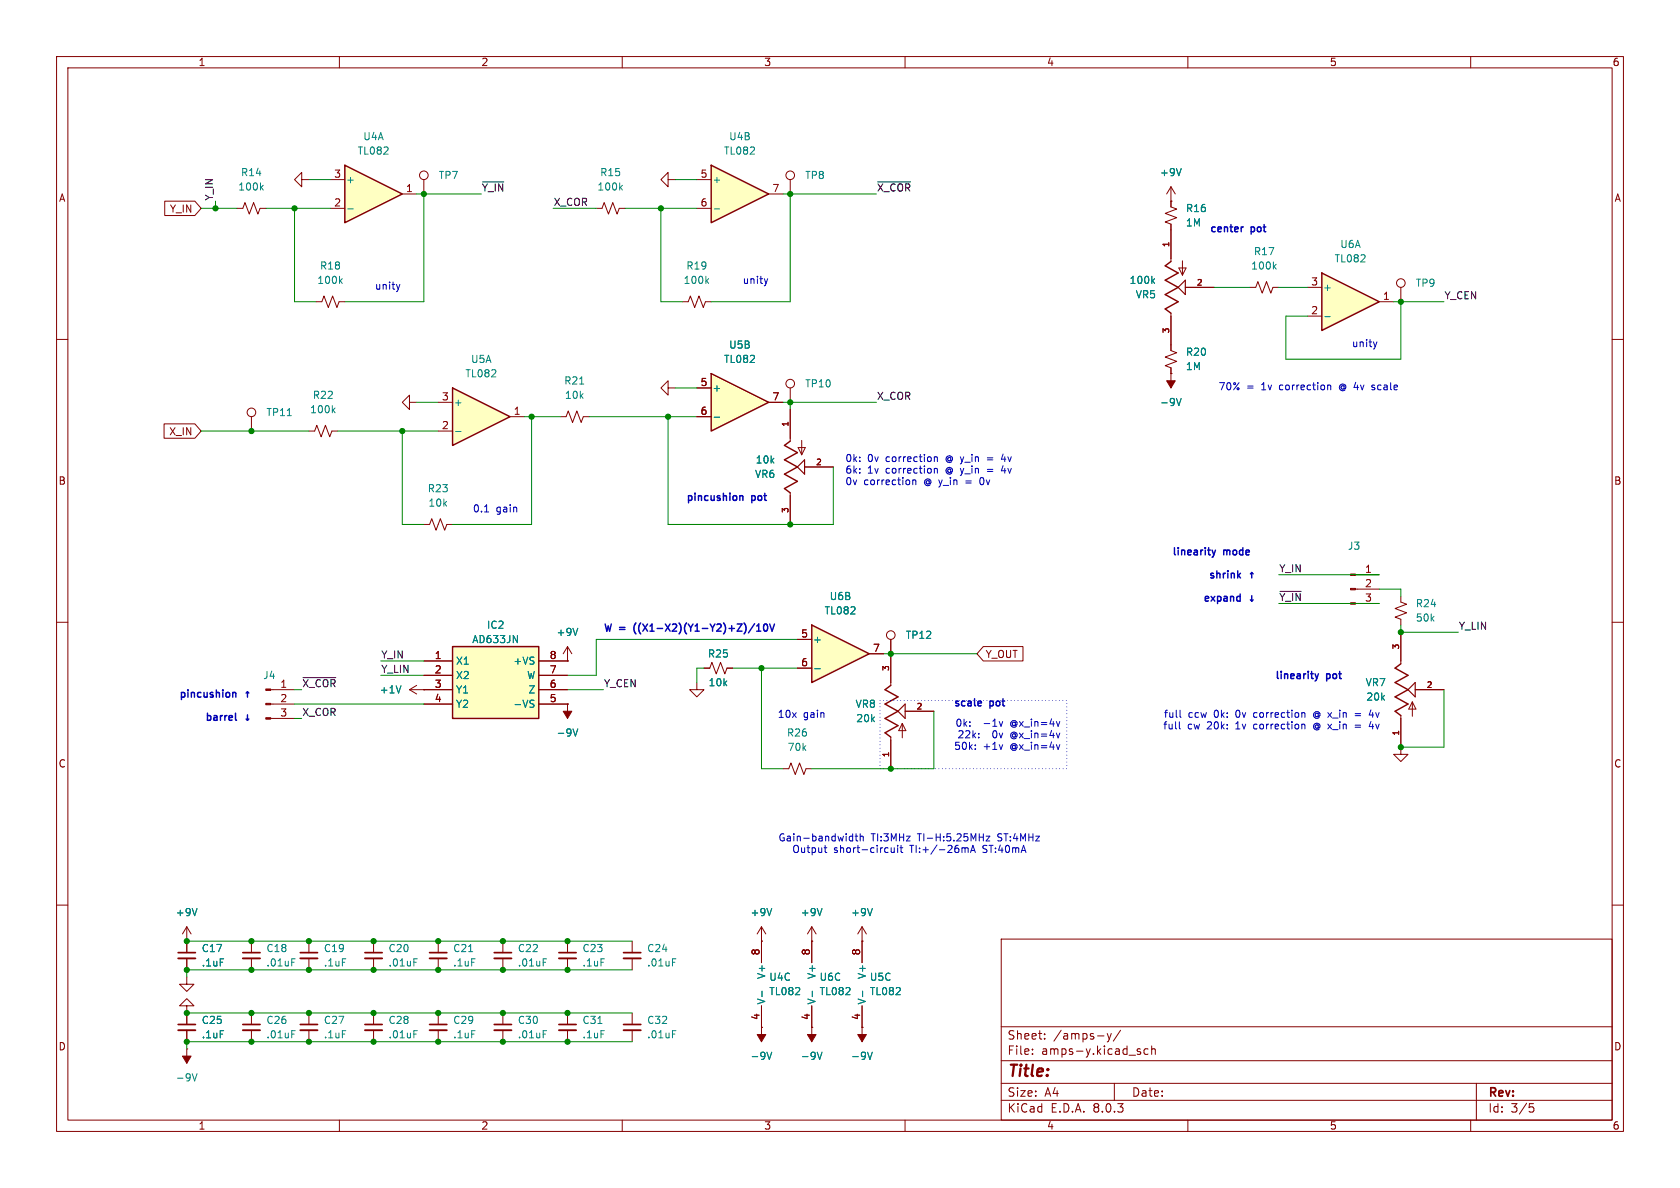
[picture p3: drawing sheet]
<svg xmlns="http://www.w3.org/2000/svg" width="297mm" height="210mm" viewBox="0 0 297 210" stroke-linecap="round" stroke-linejoin="round" font-family="sans-serif">
<g fill="none" stroke="#840000" stroke-width=".18">
<path d="M10 10h277v190h-277zM12 12h273v186h-273zM60 10v2M110 10v2M160 10v2M210 10v2M260 10v2M41.9 36.8h1l.4-1 .8 2 .7-2 .8 2 .4-1h1M74.9 31.8v2.5M10 60h2M285 60h2M44.4 73.7v2.5"/>
<path d="M54.6 76.2h1l.4-1 .8 2 .7-2 .8 2 .4-1h1M10 110h2M239.6 106.7h4.2M239.6 104.1h4.2M239.6 101.6h4.2M285 110h2M47.9 127h4.2M47.9 124.5h4.2M47.9 121.9h4.2M72.4 121.9h2.5M72.4 121.9l1.3 .8M73.7 121.2l-1.3 .7"/>
<path d="M74.9 121.9h.1M10 160h2M285 160h2M33 177.8h1.3l-1.3-1.3-1.3 1.3h1.3v3.3M33 166.4h.1M33 172.7v1.3h1.3l-1.3 1.3-1.3-1.3h1.3M33 163.8v4.6M33 169.4v2.1M33 163.8l-.7 1.3M33 163.8l.8 1.3M44.4 166.4v2M44.4 169.4v2.1"/>
<path d="M44.4 179.1v2M54.6 166.4v2M54.6 169.4v2.1M54.6 179.1v2M177 166h108v32h-108zM33 182.1v2.1M44.4 182.1v2.1M54.6 182.1v2.1M60 198v2M110 198v2M160 198v2M177 194.5h108"/>
<path d="M177 191.5h108M177 187.5h108M177 181.5h108M182.5 186.3v.1M182.5 185.5v.1M184.7 183.6v.1M184.7 182.8v.1M194 183.1h1.2M195.7 182.7l.4 1M196.1 183.7l-.1 .4-.3 .1M196.5 182.7l-.4 1M197 191.5v3"/>
<path d="M198.1 182.1l-1.3 2M201.2 185.9l.4 .1 .1 .2-.2 .2h-.3M201.2 185.4l.4 .1M203 185.5l-.5-.1-.3 .3v.4l.2 .2h.6M203.6 185.5l.2-.1 .4 .1v.9M203.6 184.9v1.5M210 198v2M260 198v2M261 191.5v6.5M270.4 195.1h.7M270.5 195.7h.4l.3 .3-.2 .5-.5 .1"/>
<circle cx="74.9" cy="31" r=".76"/>
<circle cx="44.4" cy="72.9" r=".76"/>
</g>
<g fill="#840000" stroke="#840000" stroke-width=".18">
<path d="M238.8 106.6h.8v.2h-.8z"/>
<path d="M238.8 104h.8v.3h-.8z"/>
<path d="M238.8 101.5h.8v.2h-.8z"/>
<path d="M47 126.9h.9v.2h-.9z"/>
<path d="M47 124.3h.9v.3h-.9z"/>
<path d="M47 121.8h.9v.2h-.9z"/>
</g>
<path d="M31.5 169.4h3M42.9 169.4h3.1M53.1 169.4h3M31.5 182.1h3M42.9 182.1h3.1M53.1 182.1h3" fill="none" stroke="#840000" stroke-width=".33"/>
<path d="M31.5 168.4h3M42.9 168.4h3.1M53.1 168.4h3M31.5 181.1h3M42.9 181.1h3.1M53.1 181.1h3" fill="none" stroke="#840000" stroke-width=".3"/>
<path d="M46.2 33.1l.3 .5M46.5 32.8l-.4 .4M50.8 73.5h.7M58.9 72.5l.3 .5M59.2 72.1l-.4 .5M70.9 121.2l-.4 1.3M34.8 160.6l-.4 1.3M51.6 169.5h.6M51.6 182.2h.6" fill="none" stroke="#008484" stroke-width=".18"/>
<path d="M80 114.3h15.2v12.7h-15.2z" fill="#ffffc2"/>
<path d="M80 114.3h15.2v12.7h-15.2z" fill="none" stroke="#840000" stroke-width=".25"/>
<path d="M74.9 116.8h5.1M74.9 119.4h5.1M95.2 116.8h5.1M95.2 119.4h5.1M74.9 121.9h5.1M74.9 124.5h5.1M95.2 121.9h5.1M95.2 124.5h5.1" fill="none" stroke="#840000" stroke-width=".18"/>
<path d="M90.7 112.3l.8 1.3v-1.3M93.9 124.4l.4 .1 .1 .3-.2 .2h-.3M93.9 123.8h.5" fill="none" stroke="#008484" stroke-width=".18"/>
<path d="M61 29.2l10.1 5.1-10.1 5.1z" fill="#ffffc2"/>
<path d="M61 29.2l10.1 5.1-10.1 5.1z" fill="none" stroke="#840000" stroke-width=".25"/>
<path d="M53.3 31.8v-1.3l-1.2 1.3 1.2 1.2v-1.2h1.3M58.4 36.8h2.6M58.4 31.8h2.6M71.1 34.3h2.6M55.9 53.3h1l.4-1 .7 2.1 .8-2.1 .8 2.1 .3-1.1h1.1M74.9 92.7h1l.4-1 .8 2 .8-2 .7 2 .4-1h1M100.3 124.5h.1M100.3 124.5v2.5M111.8 166.4v2M111.8 169.4v2.1" fill="none" stroke="#840000" stroke-width=".18"/>
<path d="M61.5 36.9h1M60.1 49.6l.4 .5M60.5 49.3l-.5 .4M101.3 128.8l.4 1.3 .4-1.3M118.9 169.5h.6" fill="none" stroke="#008484" stroke-width=".18"/>
<path d="M99.6 125.7h1.5l-.8 1.3z" fill="#840000" stroke="#840000" stroke-width=".18"/>
<path d="M110.2 169.4h3.1" fill="none" stroke="#840000" stroke-width=".33"/>
<path d="M110.2 168.4h3.1" fill="none" stroke="#840000" stroke-width=".3"/>
<path d="M80 68.6l10.2 5.1-10.2 5z" fill="#ffffc2"/>
<path d="M80 68.6l10.2 5.1-10.2 5zM139.7 78l-1 .7 2.3 1.3-2.3 1.3 2.3 1.3-2.3 1.2 2.3 1.3-2.3 1.3 1 .7M157.5 121.2l-1 .7 2.2 1.3-2.2 1.3 2.2 1.2-2.2 1.3 2.2 1.3-2.2 1.2 1 .8" fill="none" stroke="#840000" stroke-width=".25"/>
<g fill="none" stroke="#840000" stroke-width=".18">
<path d="M72.4 71.1v-1.2l-1.3 1.2 1.3 1.3v-1.3h1.3M77.5 76.2h2.5M77.5 71.1h2.5M90.2 73.7h2.5M139.7 72.4v5.6M141.1 79.1h1.3l-.7 1.3zM141.7 77.9v2.5M139.7 87.1v5.6M142.2 82.6h5.1M157.5 115.6v5.6M157.5 130.3v5.6M159.5 127.9v2.5"/>
<path d="M159.5 127.9l.6 1.3h-1.2zM160 125.7h5.1"/>
</g>
<path d="M80.5 76.3h1" fill="none" stroke="#008484" stroke-width=".18"/>
<path d="M141 82.6l1.2-1.3v2.5zM160 124.5v2.5l-1.3-1.3z" fill="none" stroke="#840000" stroke-width=".2"/>
<path d="M125.7 66l10.2 5.1-10.2 5.1z" fill="#ffffc2"/>
<path d="M125.7 66l10.2 5.1-10.2 5.1z" fill="none" stroke="#840000" stroke-width=".25"/>
<g fill="none" stroke="#840000" stroke-width=".18">
<path d="M105.4 36.8h1l.4-1 .8 2 .7-2 .8 2 .4-1h1M118.1 31.8v-1.3l-1.3 1.3 1.3 1.2v-1.2h1.3M120.6 53.3h1.1l.3-1 .8 2.1 .8-2.1 .7 2.1 .4-1.1h1M99.1 73.7h1l.4-1.1 .7 2.1 .8-2.1 .7 2.1 .4-1h1M118.1 68.6v-1.3l-1.3 1.3 1.3 1.3v-1.3h1.3M123.2 68.6h2.5M123.2 73.7h2.5M135.9 71.1h2.5M139.7 68.6v2.5M138.4 135.9h1l.4-1 .8 2 .8-2 .7 2 .4-1h1M143.5 166.4h.1M143.5 163.8v6.4"/>
<path d="M143.5 177.8v3.8M143.5 163.8l-.8 1.3M143.5 163.8l.8 1.3M152.4 166.4h.1M152.4 163.8l-.8 1.3M152.4 163.8v6.4M152.4 177.8v6.4M152.4 163.8l.8 1.3M152.4 181.6h.1"/>
<circle cx="139.7" cy="67.8" r=".76"/>
</g>
<path d="M109.7 33.1l.3 .5M110 32.8l-.4 .4M124.9 49.6l.4 .5M125.3 49.3l-.5 .4M102.5 67.9h.7M126.3 73.8h.9M143.6 175.2v1M145.3 160.6l-.4 1.3M152.5 175.2v1M154.2 160.6l-.4 1.3M153.4 186l.4 1.3 .4-1.3" fill="none" stroke="#008484" stroke-width=".18"/>
<path d="M151.6 182.9h1.6l-.8 1.3z" fill="#840000" stroke="#840000" stroke-width=".18"/>
<path d="M125.7 29.2l10.2 5.1-10.2 5.1z" fill="#ffffc2"/>
<path d="M125.7 29.2l10.2 5.1-10.2 5.1z" fill="none" stroke="#840000" stroke-width=".25"/>
<g fill="none" stroke="#840000" stroke-width=".18">
<path d="M123.2 31.8h2.5M123.2 36.8h2.5M135.9 34.3h2.5M139.7 31.8v2.5M157.5 113v2.6"/>
<circle cx="139.7" cy="31" r=".76"/>
<circle cx="157.5" cy="112.3" r=".76"/>
</g>
<path d="M126.3 36.9h.9" fill="none" stroke="#008484" stroke-width=".18"/>
<path d="M143.5 110.5l10.2 5.1-10.2 5.1z" fill="#ffffc2"/>
<path d="M207 46.2l-1 .8 2.3 1.3-2.3 1.2 2.3 1.3-2.3 1.3 2.3 1.2-2.3 1.3 1 .8M143.5 110.5l10.2 5.1-10.2 5.1zM247.6 117.3l-1 .8 2.3 1.3-2.3 1.3 2.3 1.2-2.3 1.3 2.3 1.3-2.3 1.2 1 .8" fill="none" stroke="#840000" stroke-width=".25"/>
<g fill="none" stroke="#840000" stroke-width=".18">
<path d="M207 33v3.6l1 .4-2 .7 2 .8-2 .7 1 .4v6.6M207 35.6h.1M207 33l-.8 1.3M207 33l.8 1.3M207 55.4v5.6M208.4 47.4h1.3l-.7 1.2zM209 46.1v2.5M209.5 50.8h5.1M100.3 116.8h.1M100.3 114.3l-.7 1.3M100.3 114.3v2.5M100.3 114.3l.8 1.3"/>
<path d="M124.5 118.1h1l.4-1 .7 2 .8-2 .7 2 .4-1h1M141 113h2.5M141 118.1h2.5M153.7 115.6h2.5M247.6 105.4v1l1.1 .4-2.1 .8 2.1 .7-2.1 .8 1 .4v1M247.6 111.8v5.5M123.2 120.7v1.2h1.3l-1.3 1.3-1.3-1.3h1.3M247.6 126.5v6.9h1.3l-1.3 1.2-1.2-1.2h1.2M249.7 124.1v2.5M249.7 124.1l.6 1.2h-1.3zM250.2 121.9h5.1M111.8 179.1v2"/>
<path d="M134.6 166.4h.1M134.6 163.8v6.4M134.6 177.8v6.4M134.6 163.8l-.7 1.3M134.6 163.8l.8 1.3M33 185.4h.1M33 185.4v2.6M111.8 182.1v2.1M134.6 181.6h.1M143.5 181.6h.1M143.5 181.6v2.6"/>
</g>
<path d="M208.8 29.8l-.4 1.3M203.8 49.6l.3 .5M204.1 49.3l-.5 .4M102.1 111.1l-.4 1.2M144 118.2h1M134.7 175.2v1M136.4 160.6l-.4 1.3M34 189.8l.4 1.3 .4-1.3M118.9 182.2h.6M135.6 186l.4 1.3 .4-1.3M144.5 186l.4 1.3 .4-1.3" fill="none" stroke="#008484" stroke-width=".18"/>
<path d="M208.3 50.8l1.2-1.3v2.6zM250.2 120.7v2.5l-1.3-1.3z" fill="none" stroke="#840000" stroke-width=".2"/>
<g fill="#840000" stroke="#840000" stroke-width=".18">
<path d="M142.7 182.9h1.6l-.8 1.3z"/>
<path d="M133.9 182.9h1.5l-.8 1.3z"/>
<path d="M32.3 186.7h1.5l-.8 1.3z"/>
</g>
<path d="M110.2 182.1h3.1" fill="none" stroke="#840000" stroke-width=".33"/>
<path d="M110.2 181.1h3.1" fill="none" stroke="#840000" stroke-width=".3"/>
<path d="M233.7 48.3l10.1 5-10.1 5.1z" fill="#ffffc2"/>
<path d="M233.7 48.3l10.1 5-10.1 5.1z" fill="none" stroke="#840000" stroke-width=".25"/>
<g fill="none" stroke="#840000" stroke-width=".18">
<path d="M29.1 35.6h5.3l1.2 1.2-1.2 1.3h-5.3zM207 35.6h.1M207 35.6v1M207 39.6v6.1M207 55.9v6.1l1 .4-2 .7 2 .8-2 .7 1 .4v3.6M209.5 50.8h5.1M221 50.8h1l.4-1 .7 2 .8-2 .8 2 .3-1h1.1M231.1 55.9h2.6M231.1 50.8h2.6M243.8 53.3h2.6M247.6 50.8v2.5M29 74.9h5.4l1.2 1.3-1.2 1.3h-5.4z"/>
<path d="M123.2 68.6h2.5M123.2 73.7h2.5M135.9 71.1h2.5M139.7 72.4v5.1M207 66h.1M139.7 87.6v5.1M142.2 82.6h5.1M74.9 116.8h5.1M74.9 119.4h5.1M95.2 116.8h5.1M95.2 119.4h5.1M100.3 116.8h.1"/>
<path d="M124.5 118.1h1M128.5 118.1h1M141 113h2.5M141 118.1h2.5M153.7 115.6h2.5M157.5 113v7.7M173.8 114.3h7.1v2.5h-7.1l-1.1-1.2zM247.6 111.8v5M74.9 121.9h.1M74.9 121.9h5.1M74.9 124.5h5.1M95.2 121.9h5.1"/>
<path d="M95.2 124.5h5.1M100.3 124.5h.1M157.5 130.8v5.1M160 125.7h5.1M247.6 127v5.1M250.2 121.9h5.1M33 166.4h.1M33 166.4v2M33 169.4v2.1M33 179.1v2M66 166.4v2M66 169.4v2.1"/>
<path d="M66 179.1v2M77.5 166.4v2M77.5 169.4v2.1M77.5 179.1v2M88.9 166.4v2M88.9 169.4v2.1M88.9 179.1v2M100.3 166.4v2M100.3 169.4v2.1M100.3 179.1v2M134.6 166.4h.1M134.6 166.4v3.8"/>
<path d="M134.6 177.8v3.8M143.5 166.4h.1M143.5 166.4v3.8M143.5 177.8v3.8M152.4 166.4h.1M152.4 166.4v3.8M152.4 177.8v3.8M33 182.1v2.1M66 182.1v2.1M77.5 182.1v2.1M88.9 182.1v2.1M100.3 182.1v2.1"/>
<path d="M134.6 181.6h.1M143.5 181.6h.1M152.4 181.6h.1"/>
<circle cx="247.6" cy="50" r=".76"/>
</g>
<g fill="none" stroke="#008484" stroke-width=".18">
<path d="M208.8 29.8l-.4 1.3M203.8 49.6l.3 .5M204.1 49.3l-.5 .4M225.2 47.1l.4 .5M225.6 46.7l-.5 .5M234.2 56h1M126.3 73.8h.9M208 70.4l.4 1.3 .4-1.3M90.7 112.3l.8 1.3v-1.3M102.1 111.1l-.4 1.2M144 118.2h1M70.9 121.2l-.4 1.3"/>
<path d="M93.9 124.4l.4 .1 .1 .3-.2 .2h-.3M93.9 123.8h.5M101.3 128.8l.4 1.3 .4-1.3M34.8 160.6l-.4 1.3M73.2 169.5h.6M82.8 168.2h.8M96 169.5h.6M134.7 175.2v1M136.4 160.6l-.4 1.3M143.6 175.2v1M145.3 160.6l-.4 1.3M152.5 175.2v1"/>
<path d="M154.2 160.6l-.4 1.3M73.2 182.2h.6M96 182.2h.6M105.7 180.9h.7M135.6 186l.4 1.3 .4-1.3M144.5 186l.4 1.3 .4-1.3M153.4 186l.4 1.3 .4-1.3"/>
</g>
<path d="M64.5 169.4h3.1M75.9 169.4h3.1M87.4 169.4h3M98.8 169.4h3.1M64.5 182.1h3.1M75.9 182.1h3.1M87.4 182.1h3M98.8 182.1h3.1" fill="none" stroke="#840000" stroke-width=".33"/>
<path d="M64.5 168.4h3.1M75.9 168.4h3.1M87.4 168.4h3M98.8 168.4h3.1M64.5 181.1h3.1M75.9 181.1h3.1M87.4 181.1h3M98.8 181.1h3.1" fill="none" stroke="#840000" stroke-width=".3"/>
<path d="M206.2 67.3h1.6l-.8 1.3z" fill="#840000" stroke="#840000" stroke-width=".18"/>
<path d="M85.3 32.2h3.8M155.2 32.2h5.8M53.6 119.8h5.8M226.3 104.5h3.7" fill="none" stroke="#000" stroke-width=".18"/>
<g fill="none" stroke="#0000c2" stroke-width=".25">
<path d="M219.8 40.1l-.2 .1M131 87.6l.3 .2v.7M214.3 97.2l.3 .9M214.6 98.1l-.3 .4M214.9 97.2l-.3 .9M112.4 110.1a1.46 1.46 0 0 0 0 2M113.3 110.1a1.46 1.46 0 0 0 0 2M113.6 110.3l.9 1.3M114.5 110.3l-.9 1.3M114.9 111.6h.7M114.9 110.7l.4-.4v1.3M116.2 111.1h.9"/>
<path d="M117.6 110.3l.9 1.3M118.5 110.3l-.9 1.3M118.9 110.4l.5-.1 .2 .4-.8 .9h.8M120 110.1a1.46 1.46 0 0 1 0 2M121.4 110.1a1.46 1.46 0 0 0 0 2M121.7 110.3l.4 .7M122.1 111v.6M122.5 110.3l-.4 .7M122.9 111.6h.7M122.9 110.7l.4-.4v1.3M124.2 111.1h.9M125.5 110.3l.5 .7"/>
<path d="M126 111v.6M126.4 110.3l-.4 .7M126.8 110.4l.4-.1 .3 .4-.8 .9h.8M127.9 110.1a1.46 1.46 0 0 1 0 2M128.9 111.1h.9M129.4 110.6v1M130.3 110.3h.9l-.9 1.3h.9M131.5 110.1a1.46 1.46 0 0 1 0 2M133.4 110.2l-1.1 1.7M133.8 111.6h.7M133.8 110.7l.3-.4v1.3M135.2 110.4l.1-.1a.68 .68 0 0 1 .4 .6 .68 .68 0 0 1-.4 .7 .84 .84 0 0 1-.1-1.2z"/>
<path d="M136.1 110.3l.4 1.3 .4-1.3M219.1 105.4l.1 .1M219.2 105v1.3M219.2 106.2l-.1 .1M232.5 119.1l.3 .9M232.8 120l-.2 .3M233.1 119.1l-.3 .9M41.3 122.4l.4 .2v.6M41.6 126.1v1.1l.2 .1M173.4 124l.1 .2-.6 .2"/>
</g>
<g fill="none" stroke="#0000c2" stroke-width=".18">
<path d="M70.7 50.3l-.3 .8M135.7 49.3l-.3 .8M234.7 68.2l.2-.1h.3l.1 .8M237 68.1a.58 .58 0 0 0 0 .8M242.5 68.8l.4 .1M242.9 68.1l-.4 .1 .1 .2 .3 .1M243.4 60.4l-.3 .9M85.7 90.5h.7M161.4 84.8v.9M161.4 85l.1-.2 .3 .1 .1 .8M165.2 80.8v.8M165.2 82.8v.8"/>
<path d="M165.2 80.9l.2-.1h.3v.8M165.2 82.9l.2-.1 .3 .1v.7M173.2 84.9l.2 .7M174.5 80.9h1M174.5 81.3h1M174.5 83h1M174.5 83.3h1M177.3 80.3l-.3 .9h.8M177.3 82.3l-.3 .9h.8M172.4 132.4v.1M172.4 131.7v.1M173 130.3v.1"/>
<path d="M173 129.7v.1M177.3 127.5l-.3 .9M187.4 131.6l-.3 .9M208.5 127.6v1.1l.2 .2M208.6 125.5v1.1l.2 .2M230.3 126l.4 .2v.6M230.3 128l.4 .2v.7M232.6 125.8a.59 .59 0 0 0-.4 .6 .59 .59 0 0 0 .4 .5M232.6 127.9a.59 .59 0 0 0-.4 .5 .59 .59 0 0 0 .4 .6M239.6 126.2h.9M239.6 126.5h.9M239.6 128.2h.9"/>
<path d="M239.6 128.6h.9M242.4 125.5l-.3 .9h.7M242.4 127.5l-.3 .9h.7M242.7 126v.8M242.7 128v.9M145.7 149.9h.5M145.9 149.4v1.1l.3 .2M150.4 147.8l.3 .1M150.7 147.4v1.3M150.7 148.6l-.3 .1M151.2 147.8h.4M151.3 147.4v1.1l.3 .2"/>
<path d="M152.1 147.9l.2-.1 .3 .1v.8M152.1 147.4v1.3M157.5 149.9l.1 .7 .3 .1 .2-.1M158.1 149.9v.8M158.7 149.9v.8M159.1 149.9h.5M159.3 149.4v1.1l.3 .2M170.2 149.9l.4 .1M170.6 150l.2-.1h.3l.1 .8M170.6 150v.7M171.6 150.7l.4-1.3 .4 1.3M171.7 150.3h.6"/>
<path d="M174.3 147.8h.7l-.7 .9h.7"/>
</g>
<path d="M155.6 123.8h33v12.1h-33z" fill="none" stroke="#0000c2" stroke-width=".18" stroke-dasharray="0 .6"/>
<g fill="none" stroke="#008400" stroke-width=".18">
<path d="M35.6 36.8h6.3M38.1 35.6v1.2M47 36.8h11.4M52.1 36.8v16.5h3.8M54.6 31.8h3.8M73.7 34.3h11.4M74.9 34.3v19h-13.9M97.8 36.8h7.6M110.5 36.8h12.7M116.8 36.8v16.5h3.8M119.4 31.8h3.8M138.4 34.3h16.5"/>
<path d="M139.7 34.3v19h-14M214.6 50.8h6.4M226.1 50.8h5M246.4 53.3h8.9M247.6 53.3v10.2h-20.3v-7.6h3.8M35.6 76.2h19M59.7 76.2h17.8M71.1 76.2v16.5h3.8M73.7 71.1h3.8M92.7 73.7h6.4M94 73.7v19h-14M104.1 73.7h19.1"/>
<path d="M118.1 73.7v19h29.2v-10.1M119.4 68.6h3.8M138.4 71.1h16.5M139.7 71.1v1.3M67.3 119.4h7.6M67.3 116.8h7.6M124.5 118.1h-1.3v2.6M129.5 118.1h11.5M134.6 118.1v17.8h3.8M141 113h-35.6v6.4h-5.1M156.2 115.6h16.5M226.1 106.7h17.7"/>
<path d="M226.1 101.6h17.7M243.8 104.1h3.8v1.3M247.6 110.5v1.3h10.2M52.1 121.9h1.2M52.1 124.5h22.8M52.1 127h1.2M100.3 121.9h6.4M165.1 125.7v10.2h-21.6M255.3 121.9v10.2h-7.7M33 179.1h78.8M33 166.4h78.8M111.8 171.5h-78.8v1.2"/>
<path d="M111.8 184.2h-78.8v1.2"/>
</g>
<g fill="#008400" stroke="#008400" stroke-width=".18">
<circle cx="44.4" cy="171.5" r=".46"/>
<circle cx="54.6" cy="171.5" r=".46"/>
<circle cx="44.4" cy="166.4" r=".46"/>
<circle cx="66" cy="166.4" r=".46"/>
<circle cx="66" cy="171.5" r=".46"/>
<circle cx="77.5" cy="166.4" r=".46"/>
<circle cx="54.6" cy="166.4" r=".46"/>
<circle cx="100.3" cy="166.4" r=".46"/>
<circle cx="88.9" cy="166.4" r=".46"/>
<circle cx="157.5" cy="135.9" r=".46"/>
<circle cx="157.5" cy="115.6" r=".46"/>
<circle cx="134.6" cy="118.1" r=".46"/>
<circle cx="66" cy="184.2" r=".46"/>
<circle cx="77.5" cy="179.1" r=".46"/>
<circle cx="77.5" cy="184.2" r=".46"/>
<circle cx="88.9" cy="171.5" r=".46"/>
<circle cx="77.5" cy="171.5" r=".46"/>
<circle cx="88.9" cy="184.2" r=".46"/>
<circle cx="100.3" cy="184.2" r=".46"/>
<circle cx="100.3" cy="179.1" r=".46"/>
<circle cx="100.3" cy="171.5" r=".46"/>
<circle cx="88.9" cy="179.1" r=".46"/>
<circle cx="247.6" cy="53.3" r=".46"/>
<circle cx="247.6" cy="111.8" r=".46"/>
<circle cx="247.6" cy="132.1" r=".46"/>
<circle cx="139.7" cy="34.3" r=".46"/>
<circle cx="139.7" cy="71.1" r=".46"/>
<circle cx="116.8" cy="36.8" r=".46"/>
<circle cx="94" cy="73.7" r=".46"/>
<circle cx="118.1" cy="73.7" r=".46"/>
<circle cx="139.7" cy="92.7" r=".46"/>
<circle cx="52.1" cy="36.8" r=".46"/>
<circle cx="44.4" cy="76.2" r=".46"/>
<circle cx="71.1" cy="76.2" r=".46"/>
<circle cx="38.1" cy="36.8" r=".46"/>
<circle cx="74.9" cy="34.3" r=".46"/>
<circle cx="33" cy="166.4" r=".46"/>
<circle cx="33" cy="171.5" r=".46"/>
<circle cx="44.4" cy="179.1" r=".46"/>
<circle cx="54.6" cy="179.1" r=".46"/>
<circle cx="54.6" cy="184.2" r=".46"/>
<circle cx="44.4" cy="184.2" r=".46"/>
<circle cx="66" cy="179.1" r=".46"/>
<circle cx="33" cy="184.2" r=".46"/>
<circle cx="33" cy="179.1" r=".46"/>
</g>
<text font-size="2.8" fill="#840000" x="178" y="190.9">Title:</text>
<g font-size="2.1" fill="#840000">
<text x="178" y="184">Sheet:</text>
<text x="186.2" y="184">/amps-y/</text>
<text x="178" y="186.7">File:</text>
<text x="184.1" y="186.7">amps-y.kicad_sch</text>
<text x="178" y="196.9">KiCad</text>
<text x="178" y="194.1">Size:</text>
<text x="184.7" y="194.1">A4</text>
<text x="185.7" y="196.9">E.D.A.</text>
<text x="193.3" y="196.9">8.0.3</text>
<text x="200" y="194.1">Date:</text>
<text x="263" y="194.3">Rev:</text>
<text x="263" y="196.9">Id:</text>
<text x="267.1" y="196.9">3/5</text>
</g>
<g font-size="1.8" fill="#840000">
<text x="35" y="11.9">1</text>
<text x="85" y="11.9">2</text>
<text x="135" y="11.9">3</text>
<text x="185" y="11.9">4</text>
<text x="235" y="11.9">5</text>
<text x="285" y="11.9">6</text>
<text x="10.3" y="35.9">A</text>
<text x="59" y="31.5">3</text>
<text x="71.7" y="34">1</text>
<text x="123.8" y="31.5">5</text>
<text x="136.5" y="34">7</text>
<text x="285.3" y="35.9">A</text>
<text x="29.9" y="37.8">Y_IN</text>
<text x="59" y="36.6">2</text>
<text x="123.8" y="36.6">6</text>
<text x="231.7" y="50.5">3</text>
<text x="244.4" y="53.1">1</text>
<text x="231.7" y="55.6">2</text>
<text x="78" y="70.9">3</text>
<text x="123.8" y="68.3">5</text>
<text x="136.5" y="70.9">7</text>
<text x="29.8" y="77.2">X_IN</text>
<text x="78" y="75.9">2</text>
<text x="90.7" y="73.4">1</text>
<text x="123.8" y="73.4">6</text>
<text x="10.3" y="85.9">B</text>
<text x="285.3" y="85.9">B</text>
<text x="241.2" y="101.3">1</text>
<text x="241.2" y="103.9">2</text>
<text x="241.2" y="106.4">3</text>
<text x="141.5" y="112.8">5</text>
<text x="76.8" y="116.6">1</text>
<text x="76.8" y="119.1">2</text>
<text x="97.1" y="119.1">7</text>
<text x="97.1" y="116.6">8</text>
<text x="141.5" y="117.9">6</text>
<text x="154.2" y="115.3">7</text>
<text x="174.1" y="116.5">Y_OUT</text>
<text x="49.5" y="121.7">1</text>
<text x="49.5" y="124.2">2</text>
<text x="76.8" y="121.7">3</text>
<text x="76.8" y="124.2">4</text>
<text x="97.1" y="124.2">5</text>
<text x="97.1" y="121.7">6</text>
<text x="49.5" y="126.7">3</text>
<text x="10.3" y="135.9">C</text>
<text x="285.3" y="135.9">C</text>
<text x="134.4" y="169" transform="rotate(-90 134.4 169)">8</text>
<text x="143.3" y="169" transform="rotate(-90 143.3 169)">8</text>
<text x="152.1" y="169" transform="rotate(-90 152.1 169)">8</text>
<text x="10.3" y="185.9">D</text>
<text x="134.4" y="180.4" transform="rotate(-90 134.4 180.4)">4</text>
<text x="143.3" y="180.4" transform="rotate(-90 143.3 180.4)">4</text>
<text x="152.1" y="180.4" transform="rotate(-90 152.1 180.4)">4</text>
<text x="285.3" y="185.9">D</text>
<text x="35" y="199.9">1</text>
<text x="85" y="199.9">2</text>
<text x="135" y="199.9">3</text>
<text x="185" y="199.9">4</text>
<text x="235" y="199.9">5</text>
<text x="285" y="199.9">6</text>
</g>
<g font-size="1.8" fill="#008484">
<text x="63.1" y="27.5">TL082</text>
<text x="64.1" y="25">U4A</text>
<text x="127.9" y="27.5">TL082</text>
<text x="128.8" y="25">U4B</text>
<text x="42" y="33.9">100k</text>
<text x="42.5" y="31.3">R14</text>
<text x="61.1" y="32.6">+</text>
<text x="77.5" y="31.9">TP7</text>
<text x="105.5" y="33.9">100k</text>
<text x="106" y="31.3">R15</text>
<text x="125.9" y="32.6">+</text>
<text x="142.2" y="31.9">TP8</text>
<text x="205" y="31.3">+9V</text>
<text x="209.6" y="40.2">1M</text>
<text x="209.6" y="37.7">R16</text>
<text x="56.5" y="47.9">R18</text>
<text x="121.2" y="47.9">R19</text>
<text x="221.1" y="47.9">100k</text>
<text x="221.6" y="45.3">R17</text>
<text x="235.8" y="46.6">TL082</text>
<text x="236.8" y="44">U6A</text>
<text x="56" y="50.4">100k</text>
<text x="120.8" y="50.4">100k</text>
<text x="199.6" y="50.4">100k</text>
<text x="200.7" y="52.9">VR5</text>
<text x="233.8" y="51.7">+</text>
<text x="250.2" y="50.9">TP9</text>
<text x="83.2" y="64.4">U5A</text>
<text x="127.9" y="64.4">TL082</text>
<text x="128.8" y="61.8">U5B</text>
<text x="209.6" y="65.6">1M</text>
<text x="209.6" y="63.1">R20</text>
<text x="55.2" y="70.7">R22</text>
<text x="80.1" y="72">+</text>
<text x="82.2" y="66.9">TL082</text>
<text x="99.7" y="68.2">R21</text>
<text x="99.8" y="70.7">10k</text>
<text x="125.9" y="69.4">+</text>
<text x="142.2" y="68.7">TP10</text>
<text x="205" y="72">-9V</text>
<text x="47" y="73.8">TP11</text>
<text x="54.7" y="73.3">100k</text>
<text x="133.5" y="82.1">10k</text>
<text x="75.5" y="87.2">R23</text>
<text x="75.6" y="89.8">10k</text>
<text x="133.4" y="84.7">VR6</text>
<text x="238.2" y="97.4">J3</text>
<text x="146.6" y="106.3">U6B</text>
<text x="250.2" y="107.5">R24</text>
<text x="83.4" y="113.9">AD633JN</text>
<text x="86" y="111.4">IC2</text>
<text x="98.3" y="112.6">+9V</text>
<text x="143.6" y="113.9">+</text>
<text x="145.7" y="108.8">TL082</text>
<text x="160" y="113.1">TP12</text>
<text x="250.2" y="110.1">50k</text>
<text x="80.5" y="117.7">X1</text>
<text x="90.7" y="117.7">+VS</text>
<text x="125.1" y="116.4">R25</text>
<text x="46.4" y="120.2">J4</text>
<text x="67" y="122.8">+1V</text>
<text x="80.5" y="120.2">X2</text>
<text x="80.5" y="122.8">Y1</text>
<text x="80.5" y="125.3">Y2</text>
<text x="90.7" y="125.3">-VS</text>
<text x="93.1" y="120.2">W</text>
<text x="93.3" y="122.8">Z</text>
<text x="125.2" y="121.5">10k</text>
<text x="151.2" y="125.3">VR8</text>
<text x="241.3" y="121.5">VR7</text>
<text x="241.5" y="124.1">20k</text>
<text x="98.3" y="130.4">-9V</text>
<text x="139" y="130.4">R26</text>
<text x="151.3" y="127.9">20k</text>
<text x="139.1" y="132.9">70k</text>
<text x="31" y="162.2">+9V</text>
<text x="132.6" y="162.2">+9V</text>
<text x="141.5" y="162.2">+9V</text>
<text x="150.4" y="162.2">+9V</text>
<text x="35.6" y="171">.1uF</text>
<text x="35.6" y="168.5">C17</text>
<text x="47" y="168.5">C18</text>
<text x="47" y="171">.01uF</text>
<text x="57.2" y="171">.1uF</text>
<text x="57.2" y="168.5">C19</text>
<text x="68.6" y="168.5">C20</text>
<text x="68.6" y="171">.01uF</text>
<text x="80" y="171">.1uF</text>
<text x="80" y="168.5">C21</text>
<text x="91.4" y="168.5">C22</text>
<text x="91.4" y="171">.01uF</text>
<text x="102.9" y="171">.1uF</text>
<text x="102.9" y="168.5">C23</text>
<text x="114.3" y="168.5">C24</text>
<text x="114.3" y="171">.01uF</text>
<text x="135.5" y="173.2" transform="rotate(-90 135.5 173.2)">V+</text>
<text x="135.9" y="173.6">U4C</text>
<text x="144.4" y="173.2" transform="rotate(-90 144.4 173.2)">V+</text>
<text x="144.8" y="173.6">U6C</text>
<text x="153.3" y="173.2" transform="rotate(-90 153.3 173.2)">V+</text>
<text x="153.7" y="173.6">U5C</text>
<text x="135.5" y="177.7" transform="rotate(-90 135.5 177.7)">V-</text>
<text x="135.9" y="176.1">TL082</text>
<text x="144.4" y="177.7" transform="rotate(-90 144.4 177.7)">V-</text>
<text x="144.8" y="176.1">TL082</text>
<text x="153.3" y="177.7" transform="rotate(-90 153.3 177.7)">V-</text>
<text x="153.7" y="176.1">TL082</text>
<text x="35.6" y="183.7">.1uF</text>
<text x="35.6" y="181.2">C25</text>
<text x="47" y="181.2">C26</text>
<text x="47" y="183.7">.01uF</text>
<text x="57.2" y="183.7">.1uF</text>
<text x="57.2" y="181.2">C27</text>
<text x="68.6" y="181.2">C28</text>
<text x="68.6" y="183.7">.01uF</text>
<text x="80" y="183.7">.1uF</text>
<text x="80" y="181.2">C29</text>
<text x="91.4" y="181.2">C30</text>
<text x="91.4" y="183.7">.01uF</text>
<text x="102.9" y="183.7">.1uF</text>
<text x="102.9" y="181.2">C31</text>
<text x="114.3" y="181.2">C32</text>
<text x="114.3" y="183.7">.01uF</text>
<text x="31" y="191.4">-9V</text>
<text x="132.6" y="187.6">-9V</text>
<text x="141.5" y="187.6">-9V</text>
<text x="150.4" y="187.6">-9V</text>
</g>
<g font-size="1.8">
<text x="37.8" y="35.6" transform="rotate(-90 37.8 35.6)">Y_IN</text>
<text x="85.1" y="33.9">~{Y_IN}</text>
<text x="154.9" y="33.9">~{X_COR}</text>
<text x="97.8" y="36.5">X_COR</text>
<text x="255.3" y="53">Y_CEN</text>
<text x="154.9" y="70.8">X_COR</text>
<text x="226.1" y="101.3">Y_IN</text>
<text x="226.1" y="106.3">~{Y_IN}</text>
<text x="257.8" y="111.4">Y_LIN</text>
<text x="67.3" y="119">Y_LIN</text>
<text x="67.3" y="116.5">Y_IN</text>
<text x="53.3" y="121.6">~{X_COR}</text>
<text x="106.7" y="121.6">Y_CEN</text>
<text x="53.3" y="126.7">X_COR</text>
</g>
<g font-size="1.8" fill="#0000c2">
<text x="213.7" y="41.4">center</text>
<text x="221.1" y="41.4">pot</text>
<text x="66.2" y="51.4">unity</text>
<text x="131.2" y="50.4">unity</text>
<text x="238.9" y="61.6">unity</text>
<text x="215.3" y="69.2">70%</text>
<text x="220.4" y="69.2">=</text>
<text x="223.1" y="69.2">1v</text>
<text x="226.5" y="69.2">correction</text>
<text x="237.2" y="69.2">@ 4v</text>
<text x="243.4" y="69.2">scale</text>
<text x="149.4" y="81.9">0k:</text>
<text x="149.4" y="83.9">6k:</text>
<text x="153.4" y="81.9">0v</text>
<text x="153.4" y="83.9">1v</text>
<text x="156.7" y="81.9">correction</text>
<text x="156.7" y="83.9">correction</text>
<text x="167.5" y="81.9">@ y_in</text>
<text x="167.5" y="83.9">@ y_in</text>
<text x="177.9" y="81.9">4v</text>
<text x="177.9" y="83.9">4v</text>
<text x="121.2" y="88.9">pincushion</text>
<text x="132.9" y="88.9">pot</text>
<text x="149.4" y="86">0v</text>
<text x="152.7" y="86">correction</text>
<text x="163.5" y="86">@ y_in</text>
<text x="171.2" y="86">=</text>
<text x="173.9" y="86">0v</text>
<text x="83.5" y="90.8">0.1</text>
<text x="87.7" y="90.8">gain</text>
<text x="207" y="98.5">linearity</text>
<text x="216.2" y="98.5">mode</text>
<text x="212.5" y="106.7">expand</text>
<text x="213.5" y="102.6">shrink</text>
<text x="220.7" y="102.6">þÿ!‘</text>
<text x="220.7" y="106.7">þÿ!“</text>
<text x="106.5" y="112">W</text>
<text x="109.5" y="112">=</text>
<text x="31.4" y="123.7">pincushion</text>
<text x="43.1" y="123.7">þÿ!‘</text>
<text x="168.5" y="125.2">scale</text>
<text x="175" y="125.2">pot</text>
<text x="225.3" y="120.4">linearity</text>
<text x="234.5" y="120.4">pot</text>
<text x="36" y="127.8">barrel</text>
<text x="43.1" y="127.8">þÿ!“</text>
<text x="137.4" y="127.1">10x</text>
<text x="142" y="127.1">gain</text>
<text x="168.8" y="128.7">0k:</text>
<text x="169.2" y="130.7">22k:</text>
<text x="174" y="128.7">-1v</text>
<text x="175.6" y="130.7">0v</text>
<text x="178.9" y="128.7">@x_in=4v</text>
<text x="178.9" y="130.7">@x_in=4v</text>
<text x="205.5" y="129.1">full</text>
<text x="205.7" y="127.1">full</text>
<text x="209.9" y="129.1">cw</text>
<text x="210" y="127.1">ccw</text>
<text x="213.5" y="129.1">20k:</text>
<text x="214.7" y="127.1">0k:</text>
<text x="218.7" y="127.1">0v</text>
<text x="218.7" y="129.1">1v</text>
<text x="222.1" y="127.1">correction</text>
<text x="222.1" y="129.1">correction</text>
<text x="232.9" y="127.1">@ x_in</text>
<text x="232.9" y="129.1">@ x_in</text>
<text x="243.3" y="127.1">4v</text>
<text x="243.3" y="129.1">4v</text>
<text x="168.6" y="132.8">50k:</text>
<text x="173.8" y="132.8">+1v</text>
<text x="178.7" y="132.8">@x_in=4v</text>
<text x="137.5" y="148.9">Gain-bandwidth</text>
<text x="154" y="148.9">TI:3MHz</text>
<text x="162.4" y="148.9">TI-H:5.25MHz</text>
<text x="176.7" y="148.9">ST:4MHz</text>
<text x="140" y="151">Output</text>
<text x="147.4" y="151">short-circuit</text>
<text x="161" y="151">TI:+/-26mA</text>
<text x="174" y="151">ST:40mA</text>
</g>
<g font-size="1.4" fill="#840000">
<text x="206.8" y="43.8" transform="rotate(-90 206.8 43.8)">1</text>
<text x="211.5" y="50.5">2</text>
<text x="206.8" y="59" transform="rotate(-90 206.8 59)">3</text>
<text x="139.4" y="75.5" transform="rotate(-90 139.4 75.5)">1</text>
<text x="144.2" y="82.3">2</text>
<text x="139.4" y="90.8" transform="rotate(-90 139.4 90.8)">3</text>
<text x="157.2" y="118.7" transform="rotate(-90 157.2 118.7)">3</text>
<text x="247.4" y="114.9" transform="rotate(-90 247.4 114.9)">3</text>
<text x="161.9" y="125.5">2</text>
<text x="252.1" y="121.7">2</text>
<text x="247.4" y="130.2" transform="rotate(-90 247.4 130.2)">1</text>
<text x="157.2" y="134" transform="rotate(-90 157.2 134)">1</text>
</g>
</svg>
